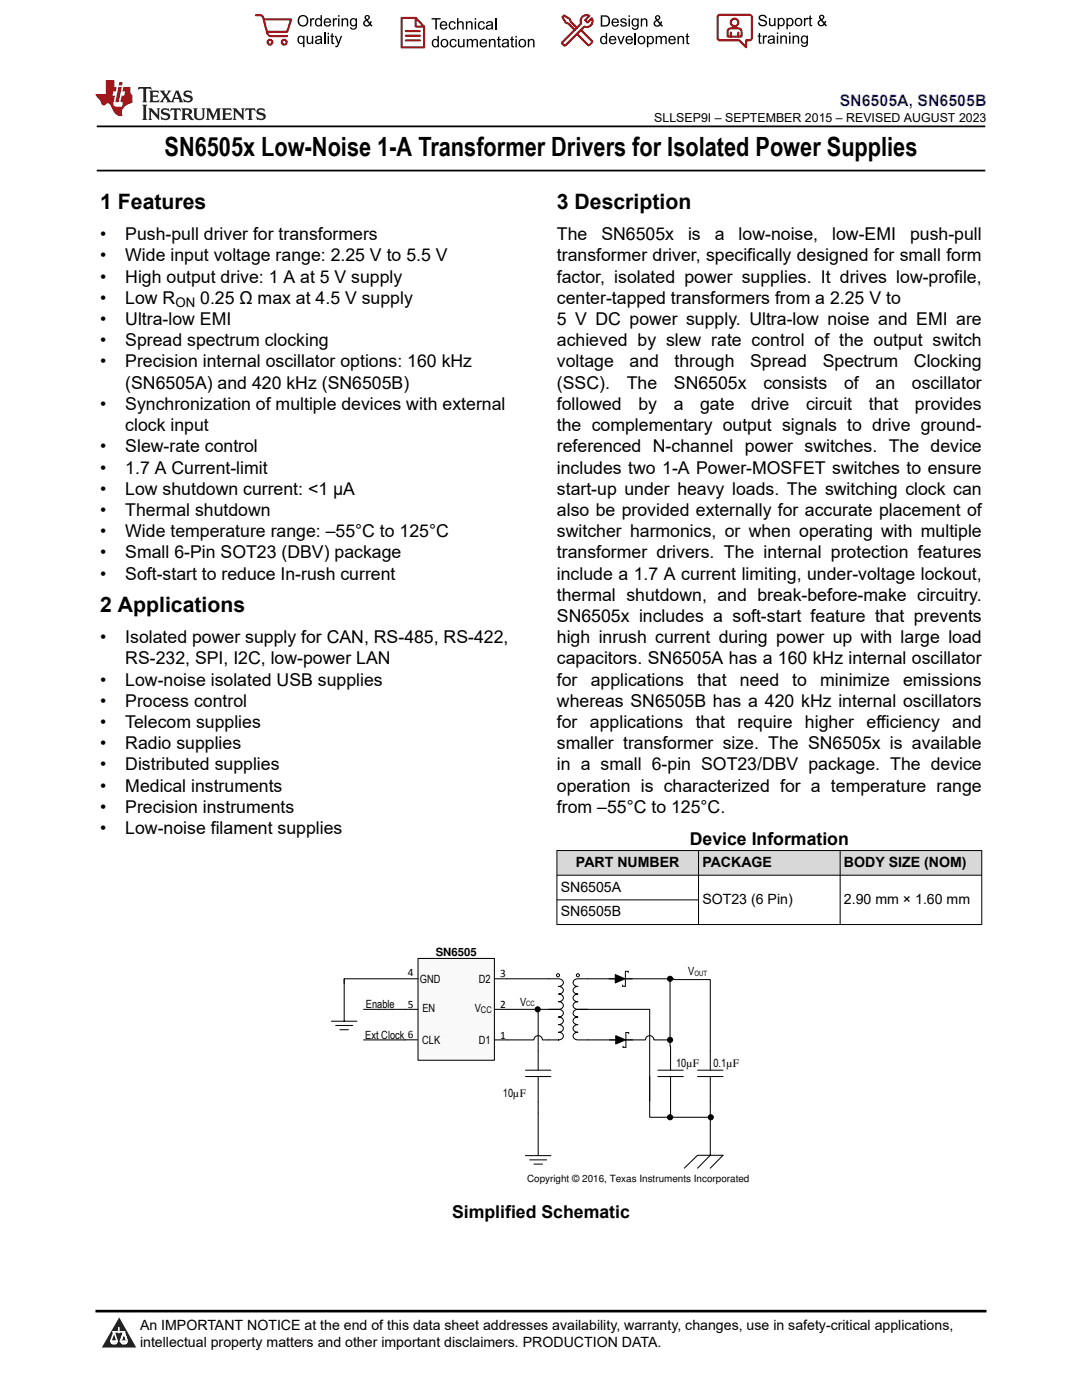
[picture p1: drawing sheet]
<svg xmlns="http://www.w3.org/2000/svg" width="216mm" height="279mm" viewBox="0 0 216 279" stroke-linecap="round" stroke-linejoin="round" font-family="sans-serif">
<path d="M19.3 25.2h177.3M19.3 34h177.3" fill="none" stroke="#000" stroke-width=".35"/>
<g fill="#d8d8d8">
<path d="M111.1 169.7h84.8v5h-84.8z" fill-rule="evenodd"/>
<path d="M111.2 169.8h28.1v4.8h-28.1z" fill-rule="evenodd"/>
<path d="M139.4 169.8h28.2v4.8h-28.2z" fill-rule="evenodd"/>
<path d="M167.7 169.8h28.1v4.8h-28.1z" fill-rule="evenodd"/>
</g>
<path d="M111.1 169.7h84.9M111.1 174.7h84.9M111.1 179.6h28.3M111.1 169.7v14.9M139.4 169.7v14.9M167.6 169.7v14.9M195.9 169.7v14.9M196 184.5h-84.9" fill="none" stroke="#000" stroke-width=".2"/>
<path d="M83.4 191.3h15.2v20.3h-15.2z" fill-rule="evenodd" fill="#f9f9f9"/>
<g fill="none" stroke="#000" stroke-width=".2">
<path d="M83.4 191.3h15.2v20.3h-15.2zM83.4 195.3h-14.7v1.1M98.6 195.3h12.9a.78 .78 0 0 1 .9 .8 .78 .78 0 0 1-.9 .8 .78 .78 0 0 1 .9 .7 .78 .78 0 0 1-.9 .8 .78 .78 0 0 1 .9 .8 .78 .78 0 0 1-.9 .7 .78 .78 0 0 1 .9 .8 .78 .78 0 0 1-.9 .7h-2M117.2 195.3h-1.9a.78 .78 0 0 0-1 .8 .78 .78 0 0 0 1 .8 .78 .78 0 0 0-1 .7 .78 .78 0 0 0 1 .8 .78 .78 0 0 0-1 .8 .78 .78 0 0 0 1 .7 .78 .78 0 0 0-1 .8 .78 .78 0 0 0 1 .7h1.9h-1.9a.78 .78 0 0 0-1 .8 .78 .78 0 0 0 1 .8 .78 .78 0 0 0-1 .7 .78 .78 0 0 0 1 .8 .78 .78 0 0 0-1 .7 .78 .78 0 0 0 1 .8 .78 .78 0 0 0-1 .8 .78 .78 0 0 0 1 .7h1.9M121.5 195.3h1.4M122.8 194.5l1.9 .8-1.9 .9zM124.8 195.3h1.4M124.8 193.8v3l-.6 .1v-.3M124.8 193.9h.5M125.3 193.8v.3M80.8 207.5h2.5M80.9 201.4h2.5"/>
<path d="M98.6 201.4h10.9M98.6 207.5h2.6M104.8 214.8h5.1M104.8 213.6h5.1M107.4 209.8v3.8M107.4 214.8v5.1M109.5 201.4h2a.78 .78 0 0 1 .9 .8 .78 .78 0 0 1-.9 .8 .78 .78 0 0 1 .9 .7 .78 .78 0 0 1-.9 .8 .78 .78 0 0 1 .9 .7 .78 .78 0 0 1-.9 .8 .78 .78 0 0 1 .9 .8 .78 .78 0 0 1-.9 .7h-2M121.6 207.5h1.4M122.9 206.7l1.9 .8-1.9 .9zM124.3 208.8v.3M124.3 209h.6M124.9 207.5h1.4"/>
<path d="M125.4 206.3v-.3h-.5v3.1M139.2 214.8h5.1M139.2 213.6h5.1M141.7 209.8v3.8M141.7 214.8v5.1M104.8 230.6h5.1M105.7 231.5h3.4M106.5 232.3h1.7M107.4 222.2v8.4"/>
</g>
<path d="M122.8 194.5l1.9 .8-1.9 .9zM122.9 206.7l1.9 .8-1.9 .9z" fill="#000"/>
<path d="M141.7 230.6l-2.5 2.5z" fill="#fff"/>
<g fill="none" stroke="#000" stroke-width=".2">
<path d="M68.7 195.3v8.5M117.2 195.3h5.6M124.8 195.3h8.9M133.7 195.3h.7v.2h7.3v14.3M133.7 195.3v12.2M66.1 203.8h5.1M67 204.7h3.4M67.8 205.5h1.7M72.5 207.5h8.4M72.5 201.4h8.4M101.2 207.5h5.3a.85 .85 0 0 1 .9-.8 .85 .85 0 0 1 .8 .8h1.3M107.3 201.4h.1v8.4"/>
<path d="M107.4 219.9v2.3M117.2 201.4h12.4v18.3M117.2 207.5h5.7M124.9 207.5h3.9a.85 .85 0 0 1 .8-.8 .85 .85 0 0 1 .9 .8h3.2M129.6 214.8v8.2h12.2h-.1v-3.1M131.3 214.8h5M131.3 213.6h5M133.7 207.5l.1 6.1M133.8 214.8v8.2h-.1M136.5 233.1l2.7-2.5h5.1l-2.6 2.5M141.7 223v7.6l-2.5 2.5"/>
<circle cx="111.3" cy="194.6" r=".3"/>
<circle cx="115.3" cy="194.6" r=".3"/>
<circle cx="133.7" cy="195.3" r=".51"/>
<circle cx="107.3" cy="201.4" r=".51"/>
<circle cx="133.7" cy="207.5" r=".51"/>
<circle cx="133.7" cy="223" r=".51"/>
<circle cx="141.8" cy="223" r=".51"/>
</g>
<g fill="#000">
<circle cx="133.7" cy="195.3" r=".51"/>
<circle cx="107.3" cy="201.4" r=".51"/>
<circle cx="133.7" cy="207.5" r=".51"/>
<circle cx="133.7" cy="223" r=".51"/>
<circle cx="141.8" cy="223" r=".51"/>
</g>
<path d="M0 0h215.9v23.8h-215.9z" fill-rule="evenodd" fill="#fff"/>
<path d="M27.7 17.4l-.2 .6 .5-.3h.6v.1v2.2l-.2 .4h1l-.2-.4v-2.2v-.1h.5l.5 .3-.1-.6zM29.8 18.1l.2 .4v1.5l-.2 .4h1.9l.1-.6a1.08 1.08 0 0 1-1.3 .2v-.7h.6l.4 .2v-.6l-.4 .2h-.6v-.6l.2-.1a1 1 0 0 1 1 .2l-.1-.5zM31.8 18.1l1 1.1-1 1.2h.9l-.2-.2 .4-.7 .5 .7-.2 .2h1.6l-.2-.2 .1-.4h1l.1 .4-.1 .2h.9l-.2-.3-.8-2h-.5l-1 2.2-.8-1.1 .9-1.1h-.8l.2 .2-.5 .7-.3-.7 .1-.2zM35.2 18.5l.4 1h-.8zM36.8 18.2a.65 .65 0 0 0-.2 .7 .65 .65 0 0 0 .6 .5l.7 .2 .1 .2a.79 .79 0 0 1-.7 .4 .79 .79 0 0 1-.7-.5l.1 .7 .2-.1a.93 .93 0 0 0 1.1 .1 .93 .93 0 0 0 .4-1 1.46 1.46 0 0 0-1.2-.6l-.1-.3a1.09 1.09 0 0 1 1.2 .2l-.2-.6-.1 .1-.6-.2zM28.4 20.9l.2 .4v2.3l-.2 .3h1l-.2-.3v-2.3l.2-.4zM29.6 21.6l.2 .4v1.6l-.2 .3h.8l-.3-.3v-1.4l1.7 1.8v-2l.2-.4h-.8l.2 .2 .1 1.1-1.2-1.3zM32.3 21.8a.65 .65 0 0 0-.2 .7 .65 .65 0 0 0 .7 .4l.6 .2 .1 .2a.79 .79 0 0 1-.7 .4 .79 .79 0 0 1-.7-.5l.1 .7 .2-.1a.93 .93 0 0 0 1.1 .1 .93 .93 0 0 0 .4-.9 1.46 1.46 0 0 0-1.2-.6l-.1-.4a1.09 1.09 0 0 1 1.2 .2l-.2-.6-.1 .1-.6-.1zM34.1 21.6l-.1 .7a.63 .63 0 0 1 .7-.4l.1 1.7-.3 .3h1l-.2-.3v-1.7a.66 .66 0 0 1 .8 .4l-.1-.7zM36.2 21.6l.2 .4v1.6l-.2 .3h.9l-.2-.2v-.7h.5l.1 .2a.79 .79 0 0 0 1.2 .6l-1-.9a.61 .61 0 0 0 .6-.6 .61 .61 0 0 0-.5-.6zM36.9 21.9h.2a.47 .47 0 0 1 .5 .1 .47 .47 0 0 1 .1 .5l-.2 .2h-.6zM38.5 21.6l.2 .2a2.27 2.27 0 0 0 .4 2 1.04 1.04 0 0 0 1.7-.7v-1.3l.2-.2h-.8l.2 .4v1.1a.6 .6 0 0 1-.6 .6 .6 .6 0 0 1-.6-.6v-1.1l.3-.4zM41.1 21.6l.2 .4v1.6l-.2 .3h.7l-.2-.3v-1.5l.9 1.9 .8-1.9v1.5l-.2 .3h1l-.3-.3v-1.6l.3-.4h-.8l-.7 1.5-.7-1.5zM44.3 21.6l.2 .4v1.6l-.2 .3h1.9l.1-.5a1.09 1.09 0 0 1-1.3 .1v-.6h.6l.4 .1v-.6l-.4 .2h-.6v-.6l.2-.1a1.01 1.01 0 0 1 1 .3l-.1-.6zM46.4 21.6l.3 .4v1.6l-.3 .3h.8l-.2-.3v-1.4l1.6 1.8v-2l.2-.4h-.7l.2 .2v1.1l-1.2-1.3zM49 21.6l-.1 .7a.63 .63 0 0 1 .8-.4v1.7l-.3 .3h1l-.2-.3v-1.7a.66 .66 0 0 1 .8 .4l-.1-.7zM51.4 21.8a.65 .65 0 0 0-.2 .7 .65 .65 0 0 0 .6 .4l.6 .2 .2 .2a.79 .79 0 0 1-.8 .4 .79 .79 0 0 1-.6-.5l.1 .7 .2-.1a.93 .93 0 0 0 1 .1 .93 .93 0 0 0 .5-.9 1.46 1.46 0 0 0-1.3-.6l-.1-.4a1.09 1.09 0 0 1 1.3 .2l-.2-.6-.2 .1-.5-.1z" fill="#231f20"/>
<path d="M21.1 16v2.8h-2.1l.1 .3 .9 1a.95 .95 0 0 0 .9 .9 .59 .59 0 0 1 .6-.4 .59 .59 0 0 1 .5 .4l.4 .8a1.59 1.59 0 0 0 2.1 1.3 1.61 1.61 0 0 1 1-2.2l1-.4-.1-1.5a1.59 1.59 0 0 1-.4-1.6h-1.4l-.2 .9h.5l-.1 .8h-.5l-.2 1v.2l.4 .1-.2 .9h-.6a.73 .73 0 0 1-1.1-.7l.3-1.5h-.5l.2-.8h.5l.2-.9h-.5v-1.4zM23.6 17.4l-.6 3h.7l.6-3zM23.8 16.4l-.1 .7h.7l.1-.7z" fill="#ed1c24"/>
<g fill="#000">
<path d="M59.4 4.2a1.12 1.12 0 0 1 2.2 0 1.12 1.12 0 0 1-2.2 0zM59.9 3.5a.89 .89 0 0 0-.1 1.1 .89 .89 0 0 0 1.1 .4 .88 .88 0 0 0 .3-1.3 .88 .88 0 0 0-1.3-.2z" fill-rule="evenodd"/>
<path d="M59.5 7.3l.5-.2 .5 .3v-.3h.3v2.3h-.3v-.8a.74 .74 0 0 1-1 0 .74 .74 0 0 1-.1-1zM59.8 7.5a.57 .57 0 0 0-.2 .7 .57 .57 0 0 0 .8 .2 .57 .57 0 0 0 .1-.7 .57 .57 0 0 0-.7-.2z" fill-rule="evenodd"/>
<path d="M61.9 3.6h.2v.3l.2-.2 .3-.1 .2 .1-.1 .3a.36 .36 0 0 0-.5 0 .36 .36 0 0 0 0 .4v.9h-.3z" fill-rule="evenodd"/>
<path d="M61.2 7.1h.3v.9a.41 .41 0 0 0 .4 .6 .41 .41 0 0 0 .3-.6v-.9h.3v1.7h-.2v-.3a.58 .58 0 0 1-.7 .3 .58 .58 0 0 1-.4-.6z" fill-rule="evenodd"/>
<path d="M63 3.8l.5-.2 .5 .2v-.8h.2v2.3h-.2v-.2a.75 .75 0 0 1-1-.1 .75 .75 0 0 1-.1-1zM63.2 4a.57 .57 0 0 0-.1 .7 .57 .57 0 0 0 .8 .2 .57 .57 0 0 0 .1-.7 .57 .57 0 0 0-.8-.2z" fill-rule="evenodd"/>
<path d="M63 7.3a.74 .74 0 0 1 1-.1 .74 .74 0 0 1 .3 .9v.7h-.3v-.2a.57 .57 0 0 1-.8 .2 .57 .57 0 0 1-.2-.8l1-.3a.41 .41 0 0 0-.4-.4 .41 .41 0 0 0-.4 .4l-.3-.1zM63.2 8.2a.35 .35 0 0 0 .2 .5 .35 .35 0 0 0 .5-.3l.1-.4z" fill-rule="evenodd"/>
<path d="M65.4 6.5h.3v.3h-.3zM65.4 7.1h.3v1.7h-.3z" fill-rule="evenodd"/>
<path d="M64.8 3.8a.76 .76 0 0 1 .9-.1 .76 .76 0 0 1 .4 .8h-1.2a.47 .47 0 0 0 .3 .6 .47 .47 0 0 0 .6-.4l.3 .1a.82 .82 0 0 1-1.3 .3 .82 .82 0 0 1 0-1.3zM65 4l-.1 .3h.9l-.3-.4z" fill-rule="evenodd"/>
<path d="M66.4 3.6h.3v.3l.1-.2 .4-.1 .1 .1-.1 .3a.36 .36 0 0 0-.4 0 .36 .36 0 0 0-.1 .4v.9h-.3z" fill-rule="evenodd"/>
<path d="M66.1 6.7l.3-.1v.5h.3v.3h-.3v.9l.1 .2h.2v.3a.41 .41 0 0 1-.4-.1 .41 .41 0 0 1-.2-.4v-.9h-.2v-.3h.2z" fill-rule="evenodd"/>
<path d="M66.8 7.1h.3l.4 1.4 .5-1.4h.3l-.6 1.7a.57 .57 0 0 1-.8 .6v-.3a.37 .37 0 0 0 .5-.3z" fill-rule="evenodd"/>
<path d="M67.5 3h.2v.3h-.2zM67.5 3.6h.2v1.7h-.2z" fill-rule="evenodd"/>
<path d="M68.2 3.6h.2v.3a.58 .58 0 0 1 .7-.3 .58 .58 0 0 1 .4 .7v1h-.3v-1a.4 .4 0 0 0-.4-.5 .4 .4 0 0 0-.4 .6v.9h-.2z" fill-rule="evenodd"/>
<path d="M70 3.8l.5-.2 .5 .2v-.2h.2v1.5a.71 .71 0 0 1-.5 .8 .71 .71 0 0 1-.8-.5h.2a.46 .46 0 0 0 .6 .3 .46 .46 0 0 0 .3-.6 .78 .78 0 0 1-1.1-.2 .78 .78 0 0 1 .1-1.1zM70.2 4a.53 .53 0 0 0-.1 .8 .53 .53 0 0 0 .8 0 .54 .54 0 0 0 0-.7 .54 .54 0 0 0-.7-.1z" fill-rule="evenodd"/>
<path d="M72.9 3.1a.53 .53 0 0 1 .8 .1 .53 .53 0 0 1-.3 .8l.4 .5 .1-.3 .3 .1-.2 .5 .3 .3-.2 .2-.3-.3a.71 .71 0 0 1-1.2 .1 .71 .71 0 0 1 .4-1.1l-.3-.5zM73 3.5a.3 .3 0 0 0 .6 0 .3 .3 0 0 0-.6 0zM72.9 4.3a.45 .45 0 0 0 0 .7 .45 .45 0 0 0 .7-.2l-.5-.6z" fill-rule="evenodd"/>
<path d="M86.1 3.6h1.8v.3h-.7v2h-.3v-2h-.8z" fill-rule="evenodd"/>
<path d="M86.3 8l.5-.2 .5 .2v-.8h.3v2.2h-.3v-.2a.76 .76 0 0 1-1 0 .76 .76 0 0 1-.1-1zM86.6 8.1a.58 .58 0 0 0-.2 .8 .58 .58 0 0 0 .8 .2 .58 .58 0 0 0 .1-.8 .58 .58 0 0 0-.7-.2z" fill-rule="evenodd"/>
<path d="M88.2 7.9a.81 .81 0 0 1 1.1 .2 .81 .81 0 0 1-.2 1.1 .81 .81 0 0 1-1.1-.1l-.1-.8zM88.3 8.1a.57 .57 0 0 0 0 .9 .57 .57 0 0 0 .8 0 .57 .57 0 0 0 0-.8 .57 .57 0 0 0-.8-.1z" fill-rule="evenodd"/>
<path d="M88 4.4a.77 .77 0 0 1 .9-.1 .77 .77 0 0 1 .4 .8h-1.3a.48 .48 0 0 0 .4 .6 .48 .48 0 0 0 .6-.3h.3a.83 .83 0 0 1-1.3 .4 .83 .83 0 0 1 0-1.4zM88.2 4.6l-.2 .3h1l-.3-.4z" fill-rule="evenodd"/>
<path d="M89.7 4.4a.7 .7 0 0 1 1.2 .3l-.2 .1a.45 .45 0 0 0-.6-.3 .45 .45 0 0 0-.3 .6 .45 .45 0 0 0 .3 .6 .45 .45 0 0 0 .6-.4h.3a.76 .76 0 0 1-1.1 .6 .76 .76 0 0 1-.3-1.1z" fill-rule="evenodd"/>
<path d="M89.9 8a.7 .7 0 0 1 1.2 .3h-.3a.45 .45 0 0 0-.5-.3 .45 .45 0 0 0-.3 .6 .45 .45 0 0 0 .3 .6 .45 .45 0 0 0 .6-.4l.2 .1a.76 .76 0 0 1-1 .5 .76 .76 0 0 1-.4-1.1z" fill-rule="evenodd"/>
<path d="M91.2 3.6h.3v.8a.59 .59 0 0 1 .7-.2 .59 .59 0 0 1 .3 .7v1h-.2v-1a.4 .4 0 0 0-.5-.4 .4 .4 0 0 0-.3 .5v.9h-.3z" fill-rule="evenodd"/>
<path d="M91.4 7.8h.2v.9a.41 .41 0 0 0 .5 .5 .41 .41 0 0 0 .3-.5v-.9h.3v1.6h-.3v-.2a.58 .58 0 0 1-.7 .3 .58 .58 0 0 1-.3-.7z" fill-rule="evenodd"/>
<path d="M93 4.2h.2v.3a.59 .59 0 0 1 .7-.3 .59 .59 0 0 1 .4 .7v1h-.3v-1a.41 .41 0 0 0-.4-.5 .41 .41 0 0 0-.4 .6v.9h-.2z" fill-rule="evenodd"/>
<path d="M93.1 7.8h.3v.2a.56 .56 0 0 1 1 0 .54 .54 0 0 1 .6-.2 .54 .54 0 0 1 .4 .5v1.1h-.3v-1a.34 .34 0 0 0-.3-.4 .34 .34 0 0 0-.4 .3v1.1h-.3v-1a.38 .38 0 0 0-.5-.4 .38 .38 0 0 0-.2 .6v.8h-.3z" fill-rule="evenodd"/>
<path d="M94.7 3.6h.3v.3h-.3zM94.7 4.2h.3v1.7h-.3z" fill-rule="evenodd"/>
<path d="M95.5 4.4a.7 .7 0 0 1 1.3 .3l-.3 .1a.45 .45 0 0 0-.6-.3 .45 .45 0 0 0-.3 .6 .45 .45 0 0 0 .3 .6 .45 .45 0 0 0 .6-.4h.3a.76 .76 0 0 1-1.1 .6 .76 .76 0 0 1-.3-1.1z" fill-rule="evenodd"/>
<path d="M95.9 8a.77 .77 0 0 1 .9-.2 .77 .77 0 0 1 .4 .9h-1.2a.48 .48 0 0 0 .3 .5 .48 .48 0 0 0 .6-.3h.3a.83 .83 0 0 1-1.3 .4 .83 .83 0 0 1 0-1.3zM96.1 8.1l-.1 .4h.9l-.2-.5z" fill-rule="evenodd"/>
<path d="M97.5 7.8h.3v.2a.59 .59 0 0 1 .7-.2 .59 .59 0 0 1 .4 .6v1h-.3v-1a.41 .41 0 0 0-.5-.4 .41 .41 0 0 0-.3 .5v.9h-.3z" fill-rule="evenodd"/>
<path d="M97.1 4.4a.74 .74 0 0 1 1-.1 .74 .74 0 0 1 .3 .9v.7h-.3v-.2a.59 .59 0 0 1-.8 .2 .59 .59 0 0 1-.3-.8l1.1-.3a.42 .42 0 0 0-.4-.4 .42 .42 0 0 0-.5 .4l-.2-.1zM97.3 5.3a.36 .36 0 0 0 .2 .5 .36 .36 0 0 0 .5-.2l.1-.5z" fill-rule="evenodd"/>
<path d="M99.4 7.4l.2-.2v.6h.3v.2h-.3v1l.1 .2h.2l.1 .2a.41 .41 0 0 1-.5 0 .41 .41 0 0 1-.1-.4v-1h-.2v-.2h.2z" fill-rule="evenodd"/>
<path d="M100.3 8a.74 .74 0 0 1 .9-.2 .74 .74 0 0 1 .3 .9l.1 .7h-.3v-.2a.59 .59 0 0 1-.8 .3 .59 .59 0 0 1-.3-.8l1-.3a.42 .42 0 0 0-.3-.4 .42 .42 0 0 0-.5 .3h-.3zM100.5 8.8a.36 .36 0 0 0 .1 .5 .36 .36 0 0 0 .5-.2l.2-.5z" fill-rule="evenodd"/>
<path d="M102 7.4l.3-.2v.6h.3v.2h-.3v1l.1 .2h.2v.2a.41 .41 0 0 1-.5 0 .41 .41 0 0 1-.1-.4v-1h-.2v-.2h.2z" fill-rule="evenodd"/>
<path d="M102.8 7.2h.3v.3h-.3zM102.8 7.8h.3v1.6h-.3z" fill-rule="evenodd"/>
<path d="M103.7 7.9a.81 .81 0 0 1 1.1 .2 .81 .81 0 0 1-.1 1.1 .81 .81 0 0 1-1.2-.1v-.8zM103.9 8.1a.57 .57 0 0 0-.1 .9 .57 .57 0 0 0 .8 0 .57 .57 0 0 0 0-.8 .57 .57 0 0 0-.7-.1z" fill-rule="evenodd"/>
<path d="M105.3 7.8h.3v.2a.59 .59 0 0 1 .7-.2 .59 .59 0 0 1 .4 .6v1h-.3v-1a.41 .41 0 0 0-.5-.4 .41 .41 0 0 0-.3 .5v.9h-.3z" fill-rule="evenodd"/>
<path d="M119.9 3.1h.7a1.12 1.12 0 0 1 1.1 1.1 1.12 1.12 0 0 1-1 1.1h-.8zM120.2 3.3v1.7h.4a.86 .86 0 0 0 .8-.8 .86 .86 0 0 0-.8-.9z" fill-rule="evenodd"/>
<path d="M119.9 7.4l.5-.3 .5 .3v-.8h.2v2.2h-.2v-.2a.75 .75 0 0 1-1 0 .75 .75 0 0 1-.1-1zM120.1 7.5a.57 .57 0 0 0-.1 .8 .57 .57 0 0 0 .8 .2 .57 .57 0 0 0 .1-.8 .57 .57 0 0 0-.8-.2z" fill-rule="evenodd"/>
<path d="M121.7 7.4a.76 .76 0 0 1 .9-.2 .76 .76 0 0 1 .4 .9h-1.2a.47 .47 0 0 0 .3 .5 .47 .47 0 0 0 .6-.3h.3a.82 .82 0 0 1-1.3 .4 .82 .82 0 0 1 0-1.3zM121.9 7.5l-.1 .3h.9l-.3-.4z" fill-rule="evenodd"/>
<path d="M122.2 3.9a.76 .76 0 0 1 .9-.2 .76 .76 0 0 1 .4 .9h-1.2a.47 .47 0 0 0 .4 .5 .47 .47 0 0 0 .5-.3h.3a.82 .82 0 0 1-1.3 .4 .82 .82 0 0 1 0-1.3zM122.5 4l-.2 .3h.9l-.2-.4z" fill-rule="evenodd"/>
<path d="M123.9 3.8a.71 .71 0 0 1 1.1 .3h-.2a.32 .32 0 0 0-.4-.3 .32 .32 0 0 0-.3 .4h.1a.75 .75 0 0 1 .9 .8 .72 .72 0 0 1-.7 .3 .72 .72 0 0 1-.7-.5h.3a.36 .36 0 0 0 .4 .4 .36 .36 0 0 0 .3-.5 .8 .8 0 0 1-.9-.7z" fill-rule="evenodd"/>
<path d="M123.2 7.2h.3l.4 1.3 .5-1.3h.3l-.7 1.6h-.2z" fill-rule="evenodd"/>
<path d="M125.4 3.1h.3v.3h-.3zM125.4 3.7h.3v1.6h-.3z" fill-rule="evenodd"/>
<path d="M125 7.4a.76 .76 0 0 1 .9-.2 .76 .76 0 0 1 .4 .9h-1.2a.47 .47 0 0 0 .3 .5 .47 .47 0 0 0 .6-.3h.3a.82 .82 0 0 1-1.3 .4 .82 .82 0 0 1 0-1.3zM125.2 7.5l-.1 .3h.9l-.2-.4z" fill-rule="evenodd"/>
<path d="M126.2 3.9l.5-.3 .5 .3v-.2h.2v1.4a.71 .71 0 0 1-.5 .8 .71 .71 0 0 1-.8-.5l.2 .1a.46 .46 0 0 0 .6 .2 .46 .46 0 0 0 .3-.6 .78 .78 0 0 1-1.1-.1 .78 .78 0 0 1 .1-1.1zM126.4 4a.53 .53 0 0 0-.1 .8 .53 .53 0 0 0 .8 0 .54 .54 0 0 0 0-.7 .54 .54 0 0 0-.7-.1z" fill-rule="evenodd"/>
<path d="M127.5 7.3a.8 .8 0 0 1 1.1 .2 .8 .8 0 0 1-.1 1.1 .8 .8 0 0 1-1.2-.1v-.8zM127.7 7.5a.56 .56 0 0 0-.1 .9 .56 .56 0 0 0 .8-.1 .56 .56 0 0 0 0-.7 .56 .56 0 0 0-.7-.1z" fill-rule="evenodd"/>
<path d="M127.9 3.7h.2v.2a.58 .58 0 0 1 .7-.2 .58 .58 0 0 1 .4 .6v1h-.3v-1a.4 .4 0 0 0-.4-.4 .4 .4 0 0 0-.4 .5v.9h-.2z" fill-rule="evenodd"/>
<path d="M129.1 7.2h.2v.2a.72 .72 0 0 1 1-.1 .72 .72 0 0 1 .2 1 .64 .64 0 0 1-.5 .5 .64 .64 0 0 1-.6-.2v.8h-.3zM129.5 7.5a.56 .56 0 0 0-.2 .8 .56 .56 0 0 0 .8 .2 .56 .56 0 0 0 .1-.8 .56 .56 0 0 0-.7-.2z" fill-rule="evenodd"/>
<path d="M130.8 7.2h.3v.2a.55 .55 0 0 1 .9 0 .53 .53 0 0 1 .6-.3 .53 .53 0 0 1 .4 .6v1.1h-.2v-1a.34 .34 0 0 0-.3-.4 .34 .34 0 0 0-.4 .3v1.1h-.3v-1a.37 .37 0 0 0-.5-.4 .37 .37 0 0 0-.2 .6v.8h-.3z" fill-rule="evenodd"/>
<path d="M130.8 3.2a.53 .53 0 0 1 .9 .1 .53 .53 0 0 1-.4 .8l.4 .5 .2-.4 .2 .1-.2 .5 .4 .3-.2 .3-.3-.4a.71 .71 0 0 1-1.2 .1 .71 .71 0 0 1 .3-1.1l-.2-.5zM130.9 3.6a.3 .3 0 0 0 .6 0 .3 .3 0 0 0-.6 0zM130.9 4.3a.45 .45 0 0 0 0 .7 .45 .45 0 0 0 .7-.2l-.5-.6z" fill-rule="evenodd"/>
<path d="M133.6 7.4a.76 .76 0 0 1 .9-.2 .76 .76 0 0 1 .3 .9h-1.2a.47 .47 0 0 0 .4 .5 .47 .47 0 0 0 .6-.3h.2a.82 .82 0 0 1-1.2 .4 .82 .82 0 0 1 0-1.3zM133.8 7.5l-.2 .3h1l-.3-.4z" fill-rule="evenodd"/>
<path d="M135.2 7.2h.2v.2a.58 .58 0 0 1 .7-.2 .58 .58 0 0 1 .4 .6v1h-.3v-1a.4 .4 0 0 0-.4-.4 .4 .4 0 0 0-.3 .5v.9h-.3z" fill-rule="evenodd"/>
<path d="M137 6.8l.3-.2v.6h.2v.2h-.2v1v.2h.2l.1 .2a.41 .41 0 0 1-.5 0 .41 .41 0 0 1-.1-.5v-.9h-.2v-.2h.2z" fill-rule="evenodd"/>
<path d="M151.6 3.1a.88 .88 0 0 1 1.4 .5h-.3a.49 .49 0 0 0-.5-.5 .49 .49 0 0 0-.5 .6l.1 .1a1.06 1.06 0 0 1 1.2 1 .95 .95 0 0 1-.9 .4 .95 .95 0 0 1-.8-.7h.3a.58 .58 0 0 0 .6 .5 .58 .58 0 0 0 .5-.6l-.2-.1a.95 .95 0 0 1-1.1-.9z" fill-rule="evenodd"/>
<path d="M151.4 6.7l.3-.2v.6h.2v.2h-.2v1v.2h.2l.1 .2a.41 .41 0 0 1-.5 0 .41 .41 0 0 1-.1-.5v-.9h-.2v-.2h.2z" fill-rule="evenodd"/>
<path d="M152.2 7.1h.3v.2l.1-.2h.4h.1l-.1 .3a.36 .36 0 0 0-.4 0 .36 .36 0 0 0-.1 .5v.8h-.3z" fill-rule="evenodd"/>
<path d="M153.3 7.3a.74 .74 0 0 1 1-.2 .74 .74 0 0 1 .3 .9l.1 .7h-.3l-.1-.2a.57 .57 0 0 1-.8 .3 .57 .57 0 0 1-.1-.9l.9-.2a.41 .41 0 0 0-.4-.4 .41 .41 0 0 0-.4 .3h-.3zM153.5 8.1a.35 .35 0 0 0 .2 .5 .35 .35 0 0 0 .5-.2l.1-.5z" fill-rule="evenodd"/>
<path d="M153.4 3.6h.3v.9a.41 .41 0 0 0 .4 .5 .41 .41 0 0 0 .4-.5v-.9h.2v1.6h-.2v-.2a.58 .58 0 0 1-.7 .2 .58 .58 0 0 1-.4-.6z" fill-rule="evenodd"/>
<path d="M155 6.5h.3v.3h-.3zM155 7.1h.3v1.6h-.3z" fill-rule="evenodd"/>
<path d="M155.2 3.6h.2v.2a.72 .72 0 0 1 1-.1 .72 .72 0 0 1 .2 1 .64 .64 0 0 1-.5 .5 .64 .64 0 0 1-.6-.2v.8h-.3zM155.6 3.9a.56 .56 0 0 0-.2 .8 .56 .56 0 0 0 .8 .2 .56 .56 0 0 0 .1-.8 .56 .56 0 0 0-.7-.2z" fill-rule="evenodd"/>
<path d="M155.7 7.1h.3v.2a.58 .58 0 0 1 .7-.2 .58 .58 0 0 1 .3 .6v1h-.3v-1a.4 .4 0 0 0-.4-.4 .4 .4 0 0 0-.3 .5v.9h-.3z" fill-rule="evenodd"/>
<path d="M156.9 3.6h.3v.2a.72 .72 0 0 1 .9-.1 .72 .72 0 0 1 .2 1 .64 .64 0 0 1-.4 .5 .64 .64 0 0 1-.7-.2v.8h-.3zM157.3 3.9a.56 .56 0 0 0-.1 .8 .56 .56 0 0 0 .7 .2 .56 .56 0 0 0 .2-.8 .56 .56 0 0 0-.8-.2z" fill-rule="evenodd"/>
<path d="M157.4 6.5h.3v.3h-.3zM157.4 7.1h.3v1.6h-.3z" fill-rule="evenodd"/>
<path d="M158.1 7.1h.3v.2a.58 .58 0 0 1 .7-.2 .58 .58 0 0 1 .4 .6v1h-.3v-1a.4 .4 0 0 0-.5-.4 .4 .4 0 0 0-.3 .5v.9h-.3z" fill-rule="evenodd"/>
<path d="M158.8 3.7a.8 .8 0 0 1 1.1 .2 .8 .8 0 0 1-.1 1.1 .8 .8 0 0 1-1.1-.1l-.1-.8zM159 3.9a.56 .56 0 0 0-.1 .9 .56 .56 0 0 0 .9 0 .56 .56 0 0 0-.1-.8 .56 .56 0 0 0-.7-.1z" fill-rule="evenodd"/>
<path d="M160 7.3l.5-.2 .5 .2v-.2h.2v1.4a.71 .71 0 0 1-.5 .9 .71 .71 0 0 1-.9-.5h.3a.46 .46 0 0 0 .6 .2 .46 .46 0 0 0 .2-.6 .78 .78 0 0 1-1-.1 .78 .78 0 0 1 .1-1.1zM160.2 7.4a.53 .53 0 0 0-.1 .8 .53 .53 0 0 0 .8 0 .54 .54 0 0 0 0-.7 .54 .54 0 0 0-.7-.1z" fill-rule="evenodd"/>
<path d="M160.4 3.6h.3v.2l.1-.2h.4h.1l-.1 .3a.36 .36 0 0 0-.4 0 .36 .36 0 0 0-.1 .5v.8h-.3z" fill-rule="evenodd"/>
<path d="M161.5 3.2l.3-.2v.6h.3v.2h-.3v1v.2h.3v.2a.41 .41 0 0 1-.5 0 .41 .41 0 0 1-.1-.5v-.9h-.2v-.2h.2z" fill-rule="evenodd"/>
<path d="M163.6 3.1a.53 .53 0 0 1 .8 .1 .53 .53 0 0 1-.3 .8l.4 .5 .1-.3h.3l-.2 .5 .3 .3-.2 .3-.3-.3a.71 .71 0 0 1-1.2 .1 .71 .71 0 0 1 .4-1.2l-.3-.5zM163.7 3.5a.3 .3 0 0 0 .5 0 .3 .3 0 0 0-.5 0zM163.6 4.2a.45 .45 0 0 0 0 .8 .45 .45 0 0 0 .7-.3l-.5-.6z" fill-rule="evenodd"/>
</g>
<path d="M64.8 6.5v2.3M98.9 3.6v2.3M126.8 6.6v2.2" fill="none" stroke="#000" stroke-width=".28"/>
<g fill="none" stroke="#de0000" stroke-width=".42">
<path d="M51.1 3l1 .1a1.4 1.4 0 0 1 .6 1.2l.7 2.5a.95 .95 0 0 0 1.1 .4h2.8M52.7 3.9h5.4l-.8 2.4h-4M80.1 3.6h2.8v1.7h1.7v4.2h-4.5zM81 7.1h2.8M81 6.2h2.8M81 8.1h2.8M82.9 3.6l1.7 1.7M115.1 5.5l-1.3-1.2-.1-.5-1.2-.7-.3 .3 .7 1.1 .5 .2 1.3 1.3M115.9 6l2.2 2.2v.3l-.5 .5h-.3l-2.2-2.2zM115.9 6l.7-.7a1.19 1.19 0 0 0 1.3-.3 1.19 1.19 0 0 0 .2-1.4l-.9 .9-.4-.5 .8-.8a1.19 1.19 0 0 0-1.4 .1 1.19 1.19 0 0 0-.2 1.4l-3.8 3.7v.3l.3 .3h.3l2.3-2.2M143.2 3.2l.4-.2h6l.4 .2v4.4l-.2 .4-.9 .1v1.3l-1.4-1.3h-3.9l-.4-.3zM145.4 5.8l.4-.1h1.6a.61 .61 0 0 1 .6 .6v1h-2.8v-1z"/>
<path d="M145.8 6.5v.8M147.3 6.5v.8"/>
<circle cx="53.9" cy="8.4" r=".49"/>
<circle cx="56.7" cy="8.4" r=".49"/>
<circle cx="146.6" cy="4.5" r=".75"/>
</g>
<path d="M0 261.4h215.9v18h-215.9z" fill-rule="evenodd" fill="#fff"/>
<path d="M23.8 262.9l3.4 6h-6.9z" fill="#231f20"/>
<path d="M22.1 267.7h1.3l-.4 .5h-.3a.55 .55 0 0 1-.6-.5z" fill-rule="evenodd" fill="#fff"/>
<path d="M22.1 267.7h1.3l-.4 .5h-.3a.55 .55 0 0 1-.6-.5z" fill="none" stroke="#231f20" stroke-width=".34"/>
<path d="M22.1 267.7h1.3l-.4 .5h-.5zM22.6 265.8h.1M22.6 265.8h2.3zM23.7 265.9h.1M23.7 264.9v1zM24 267.7h.1" fill="none" stroke="#fff" stroke-width=".34"/>
<path d="M24.7 265.8l-.7 1.9z" fill="#fff"/>
<path d="M24.7 265.8l-.7 1.9z" fill="none" stroke="#fff" stroke-width=".34"/>
<path d="M24.7 265.8l.7 1.9z" fill="#fff"/>
<path d="M22.8 265.8l-.7 1.9zM22.8 265.8l.6 1.9zM24.7 265.8l.7 1.9zM25.3 267.7h.1" fill="none" stroke="#fff" stroke-width=".34"/>
<path d="M24.1 267.7h1.3a.65 .65 0 0 1-.6 .5 .65 .65 0 0 1-.7-.5z" fill-rule="evenodd" fill="#fff"/>
<path d="M24.1 267.7h1.3a.65 .65 0 0 1-.6 .5 .65 .65 0 0 1-.7-.5z" fill="none" stroke="#231f20" stroke-width=".34"/>
<path d="M24 267.7h.1M24.1 267.7h1.3l-.4 .5h-.5z" fill="none" stroke="#fff" stroke-width=".34"/>
<path d="M19 261.7h177.8" fill="none" stroke="#000" stroke-width=".53"/>
<text font-size="5.3" x="32.8" y="31.2">SN6505x Low-Noise 1-A Transformer Drivers for Isolated Power Supplies</text>
<g font-size="4.2">
<text x="20" y="41.8">1 Features</text>
<text x="111.1" y="41.8">3 Description</text>
<text x="20" y="122.2">2 Applications</text>
</g>
<g font-size="3.5">
<text x="20" y="47.9">•</text>
<text x="25" y="47.9">Push-pull driver for transformers</text>
<text x="111.1" y="47.9">The</text>
<text x="120" y="47.9">SN6505x</text>
<text x="137.3" y="47.9">is</text>
<text x="142.6" y="47.9">a</text>
<text x="147.4" y="47.9">low-noise,</text>
<text x="166.1" y="47.9">low-EMI</text>
<text x="181.6" y="47.9">push-pull</text>
<text x="20" y="52.2">•</text>
<text x="25" y="52.2">Wide input voltage range: 2.25 V to 5.5 V</text>
<text x="111.1" y="52.2">transformer driver, specifically designed for small form</text>
<text x="20" y="56.4">•</text>
<text x="25" y="56.4">High output drive: 1 A at 5 V supply</text>
<text x="111.1" y="56.4">factor, isolated power supplies. It drives low-profile,</text>
<text x="20" y="64.9">•</text>
<text x="20" y="60.6">•</text>
<text x="25" y="64.9">Ultra-low EMI</text>
<text x="25" y="60.6">Low R</text>
<text x="39.9" y="60.6">0.25 Ω max at 4.5 V supply</text>
<text x="111.1" y="60.6">center-tapped transformers from a 2.25 V to</text>
<text x="111.1" y="64.9">5 V DC power supply. Ultra-low noise and EMI are</text>
<text x="20" y="69.1">•</text>
<text x="25" y="69.1">Spread spectrum clocking</text>
<text x="111.1" y="69.1">achieved by slew rate control of the output switch</text>
<text x="20" y="73.3">•</text>
<text x="25" y="73.3">Precision internal oscillator options: 160 kHz</text>
<text x="25" y="77.6">(SN6505A) and 420 kHz (SN6505B)</text>
<text x="111.1" y="77.6">(SSC).</text>
<text x="111.1" y="73.3">voltage</text>
<text x="125.1" y="77.6">The</text>
<text x="125.6" y="73.3">and</text>
<text x="134.5" y="77.6">SN6505x</text>
<text x="134.6" y="73.3">through</text>
<text x="149.7" y="73.3">Spread</text>
<text x="152.3" y="77.6">consists</text>
<text x="164.2" y="73.3">Spectrum</text>
<text x="168.4" y="77.6">of</text>
<text x="174.7" y="77.6">an</text>
<text x="182" y="77.6">oscillator</text>
<text x="182.4" y="73.3">Clocking</text>
<text x="20" y="81.8">•</text>
<text x="25" y="81.8">Synchronization of multiple devices with external</text>
<text x="111.1" y="81.8">followed</text>
<text x="127.4" y="81.8">by</text>
<text x="134.4" y="81.8">a</text>
<text x="139.7" y="81.8">gate</text>
<text x="149.9" y="81.8">drive</text>
<text x="160.8" y="81.8">circuit</text>
<text x="173.4" y="81.8">that</text>
<text x="182.6" y="81.8">provides</text>
<text x="25" y="86">clock input</text>
<text x="111.1" y="86">the complementary output signals to drive ground-</text>
<text x="20" y="90.3">•</text>
<text x="20" y="94.5">•</text>
<text x="25" y="90.3">Slew-rate control</text>
<text x="25" y="94.5">1.7 A Current-limit</text>
<text x="111.1" y="94.5">includes two 1-A Power-MOSFET switches to ensure</text>
<text x="111.1" y="90.3">referenced N-channel power switches. The device</text>
<text x="20" y="98.7">•</text>
<text x="25" y="98.7">Low shutdown current: &lt;1 μA</text>
<text x="111.1" y="98.7">start-up under heavy loads. The switching clock can</text>
<text x="20" y="103">•</text>
<text x="20" y="107.2">•</text>
<text x="25" y="103">Thermal shutdown</text>
<text x="25" y="107.2">Wide temperature range: –55°C to 125°C</text>
<text x="111.1" y="103">also be provided externally for accurate placement of</text>
<text x="111.1" y="107.2">switcher harmonics, or when operating with multiple</text>
<text x="20" y="111.4">•</text>
<text x="25" y="111.4">Small 6-Pin SOT23 (DBV) package</text>
<text x="111.1" y="111.4">transformer drivers. The internal protection features</text>
<text x="20" y="115.7">•</text>
<text x="25" y="115.7">Soft-start to reduce In-rush current</text>
<text x="111.1" y="115.7">include a 1.7 A current limiting, under-voltage lockout,</text>
<text x="111.1" y="119.9">thermal shutdown, and break-before-make circuitry.</text>
<text x="111.1" y="124.1">SN6505x includes a soft-start feature that prevents</text>
<text x="20" y="128.4">•</text>
<text x="25" y="128.4">Isolated power supply for CAN, RS-485, RS-422,</text>
<text x="111.1" y="128.4">high inrush current during power up with large load</text>
<text x="20" y="136.8">•</text>
<text x="25" y="132.6">RS-232, SPI, I2C, low-power LAN</text>
<text x="25" y="136.8">Low-noise isolated USB supplies</text>
<text x="111.1" y="132.6">capacitors. SN6505A has a 160 kHz internal oscillator</text>
<text x="111.1" y="136.8">for</text>
<text x="117.9" y="136.8">applications</text>
<text x="139.1" y="136.8">that</text>
<text x="147.6" y="136.8">need</text>
<text x="158.1" y="136.8">to</text>
<text x="163.7" y="136.8">minimize</text>
<text x="180.2" y="136.8">emissions</text>
<text x="20" y="141.1">•</text>
<text x="25" y="141.1">Process control</text>
<text x="111.1" y="141.1">whereas SN6505B has a 420 kHz internal oscillators</text>
<text x="20" y="145.3">•</text>
<text x="20" y="149.5">•</text>
<text x="25" y="145.3">Telecom supplies</text>
<text x="25" y="149.5">Radio supplies</text>
<text x="111.1" y="149.5">smaller transformer size. The SN6505x is available</text>
<text x="111.1" y="145.3">for applications</text>
<text x="138.8" y="145.3">that</text>
<text x="147.2" y="145.3">require</text>
<text x="160.6" y="145.3">higher efficiency</text>
<text x="190" y="145.3">and</text>
<text x="20" y="153.8">•</text>
<text x="25" y="153.8">Distributed supplies</text>
<text x="111.1" y="153.8">in a small 6-pin SOT23/DBV package. The device</text>
<text x="20" y="158">•</text>
<text x="25" y="158">Medical instruments</text>
<text x="111.1" y="158">operation is characterized for a temperature range</text>
<text x="20" y="162.2">•</text>
<text x="20" y="166.5">•</text>
<text x="25" y="162.2">Precision instruments</text>
<text x="25" y="166.5">Low-noise filament supplies</text>
<text x="111.1" y="162.2">from –55°C to 125°C.</text>
<text x="137.6" y="168.6">Device Information</text>
<text x="90.2" y="243.1">Simplified Schematic</text>
</g>
<text font-size="3.2" fill="#00f" x="167.6" y="21.1">SN6505A, SN6505B</text>
<g font-size="2.8">
<text x="114.9" y="173">PART NUMBER</text>
<text x="140.2" y="173">PACKAGE</text>
<text x="168.4" y="173">BODY SIZE (NOM)</text>
<text x="111.9" y="177.9">SN6505A</text>
<text x="111.9" y="182.9">SN6505B</text>
<text x="140.2" y="180.4">SOT23 (6 Pin)</text>
<text x="168.4" y="180.4">2.90 mm × 1.60 mm</text>
<text x="27.9" y="265.5">An IMPORTANT NOTICE at the end of this data sheet addresses availability, warranty, changes, use in safety-critical applications,</text>
<text x="27.9" y="268.9">intellectual property matters and other important disclaimers. PRODUCTION DATA.</text>
</g>
<text font-size="2.6" x="35" y="61.3">ON</text>
<text font-size="2.5" x="130.6" y="24.3">SLLSEP9I – SEPTEMBER 2015 – REVISED AUGUST 2023</text>
<g font-size="2.3">
<text x="86.9" y="190.8">SN6505</text>
<text x="81.4" y="194.7">4</text>
<text x="83.8" y="196.1">GND</text>
<text x="95.6" y="196.2">D2</text>
<text x="99.8" y="195">3</text>
<text x="137.3" y="194.6">V</text>
<text x="73" y="201.2">Enable</text>
<text x="81.4" y="201.3">5</text>
<text x="84.3" y="202">EN</text>
<text x="94.7" y="201.9">V</text>
<text x="99.8" y="201.3">2</text>
<text x="103.8" y="200.7">V</text>
<text x="72.9" y="207.3">Ext Clock 6</text>
<text x="84.3" y="208.3">CLK</text>
<text x="95.6" y="208.4">D1</text>
<text x="99.8" y="207.4">1</text>
<text x="134.9" y="213">10µF</text>
<text x="142.4" y="213">0.1µF</text>
<text x="100.3" y="219">10µF</text>
</g>
<text font-size="2" x="105.2" y="236">Copyright © 2016, Texas Instruments Incorporated</text>
<text font-size="1.8" x="96" y="202.1">CC</text>
<g font-size="1.5">
<text x="138.6" y="194.8">OUT</text>
<text x="105" y="200.9">CC</text>
</g>
</svg>
